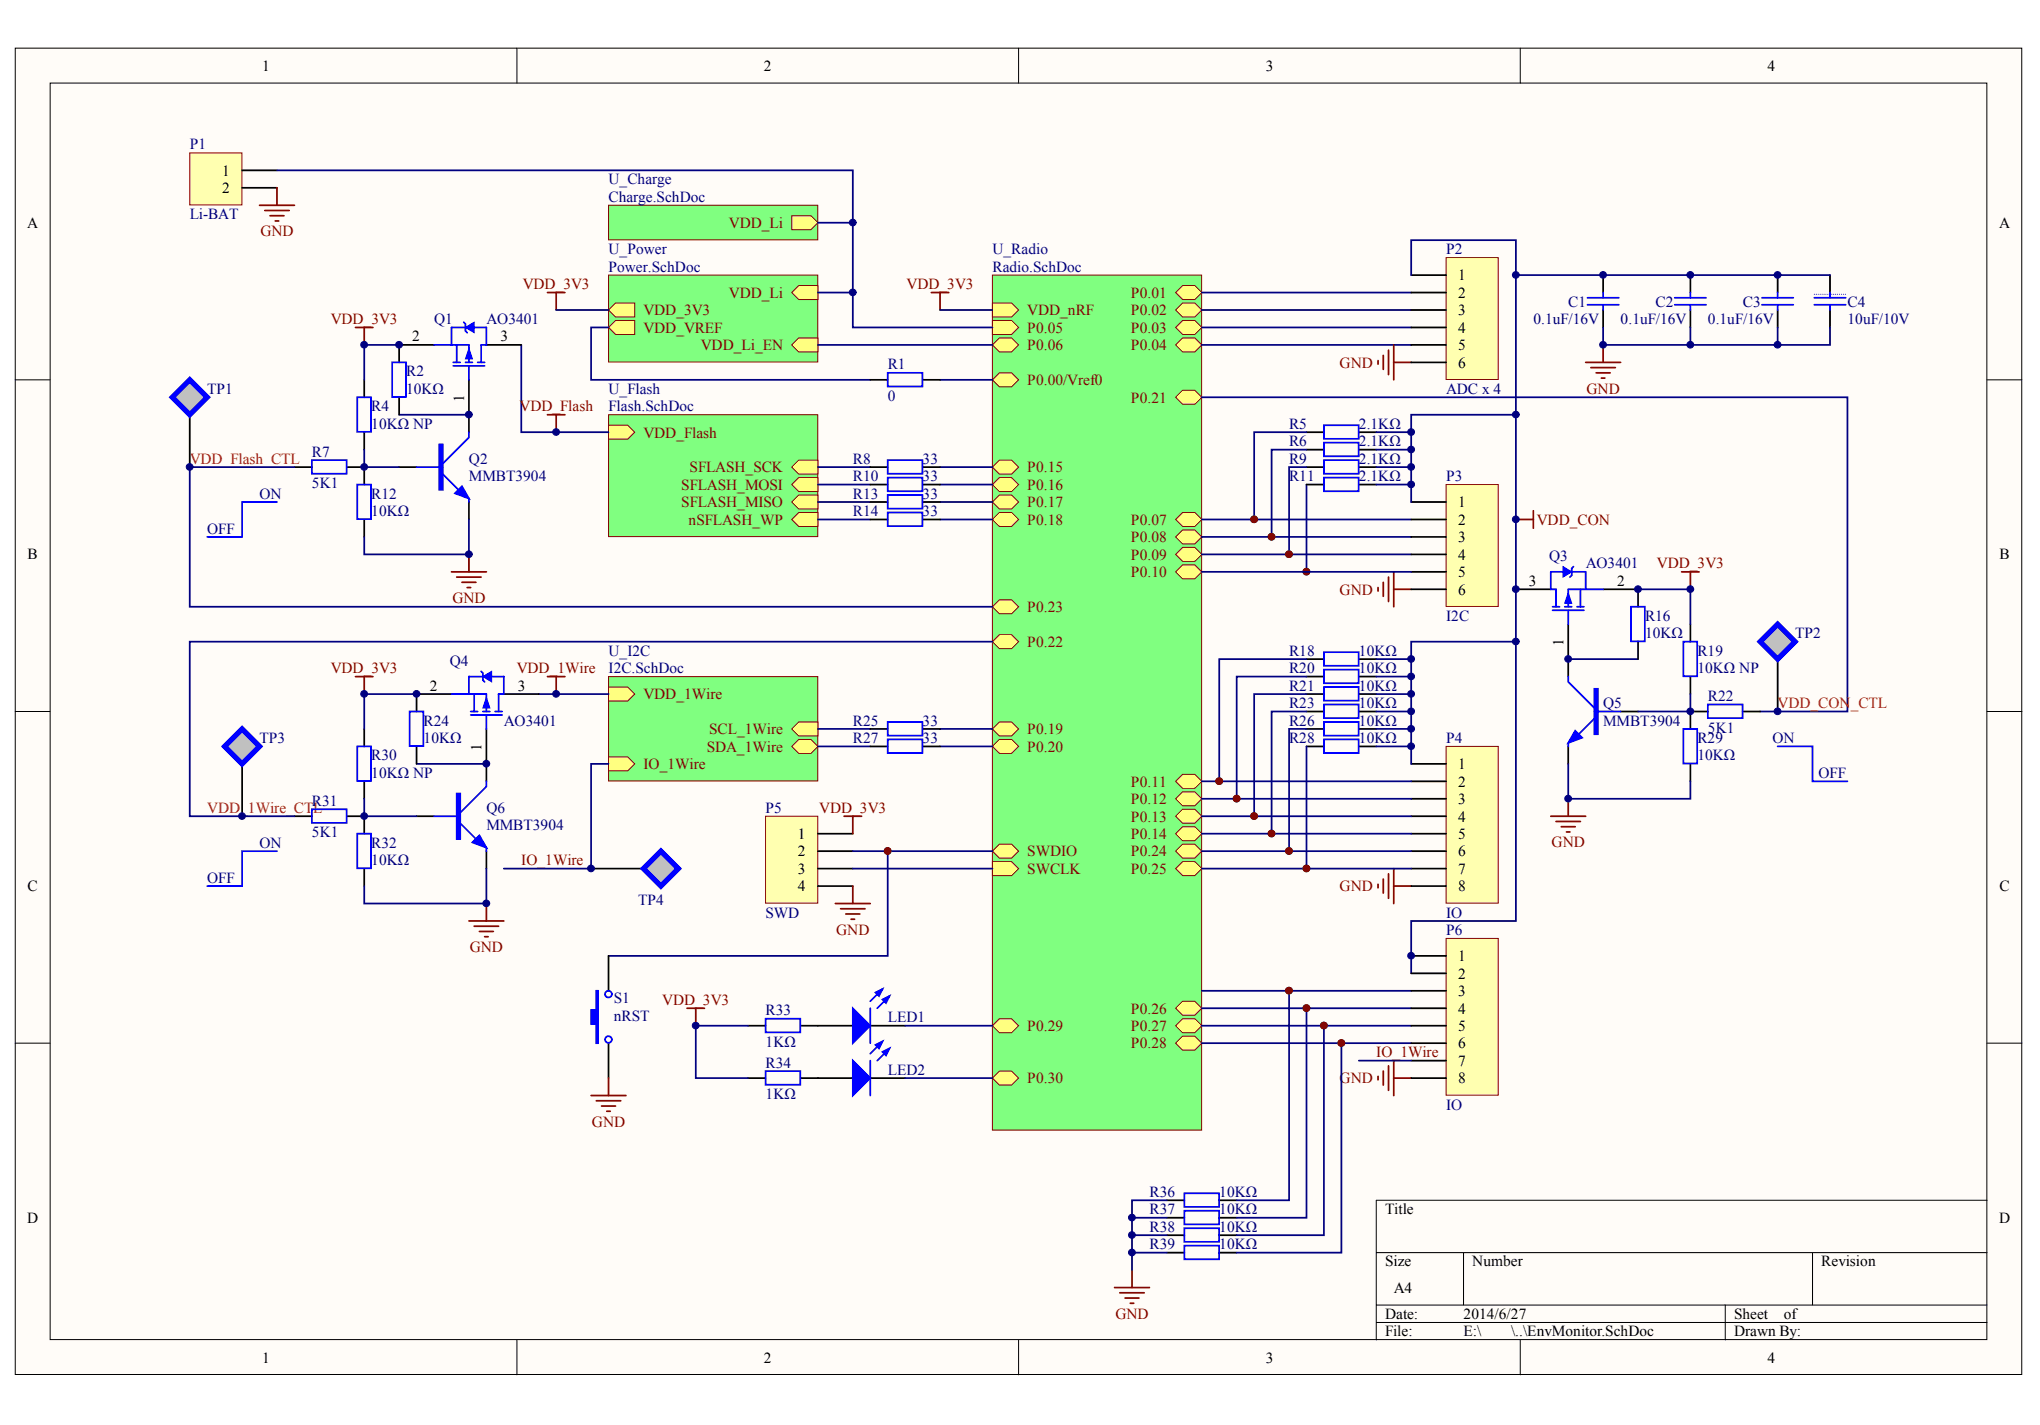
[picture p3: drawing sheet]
<svg xmlns="http://www.w3.org/2000/svg" width="288mm" height="201mm" viewBox="0 0 288 201" stroke-linecap="round" stroke-linejoin="round" font-family="sans-serif">
<g fill="#fffcf8" stroke="#000" stroke-width=".14">
<path d="M2.2 6.8h283.1v187.2h-283.1z"/>
<path d="M7.1 11.7h273.3v177.3h-273.3z"/>
</g>
<g fill="none" stroke="#000" stroke-width=".14">
<path d="M72.9 6.8v4.9M143.7 6.8v4.9M214.5 6.8v4.9M2.2 53.6h4.9M280.4 53.6h4.9M2.2 100.4h4.9M280.4 100.4h4.9M2.2 147.2h4.9M280.4 147.2h4.9M194.2 176.8h86.2M206.5 176.8v7.4M255.8 176.8v7.4"/>
<path d="M280.4 169.4h-86.2v19.7M72.9 189.1v4.9M143.7 189.1v4.9M194.2 184.2h86.2M194.2 186.6h86.2M214.5 189.1v4.9M243.5 184.2v4.9"/>
</g>
<g fill="#000080" stroke="#000080" stroke-width=".14">
<circle cx="125.3" cy="120.1" r=".47"/>
<circle cx="172" cy="110.2" r=".47"/>
<circle cx="174.5" cy="112.7" r=".47"/>
<circle cx="177" cy="115.2" r=".47"/>
<circle cx="177" cy="73.3" r=".47"/>
<circle cx="179.4" cy="117.6" r=".47"/>
<circle cx="179.4" cy="75.7" r=".47"/>
<circle cx="181.9" cy="139.8" r=".47"/>
<circle cx="181.9" cy="120.1" r=".47"/>
<circle cx="181.9" cy="78.2" r=".47"/>
<circle cx="184.4" cy="142.3" r=".47"/>
<circle cx="184.4" cy="122.5" r=".47"/>
<circle cx="184.4" cy="80.7" r=".47"/>
<circle cx="186.8" cy="144.7" r=".47"/>
<circle cx="189.3" cy="147.2" r=".47"/>
</g>
<path d="M140 38.8h29.6v120.7h-29.6z" fill="#80ff80" stroke="#800000" stroke-width=".14"/>
<g fill="#ffff80" stroke="#800000" stroke-width=".14">
<path d="M141 119.1h1.7l1 1-1 1h-1.7l-1-1z" fill-rule="evenodd"/>
<path d="M140 121.6h2.7l1 1-1 1h-2.7z" fill-rule="evenodd"/>
<path d="M141 52.6h1.7l1 1-1 1h-1.7l-1-1z" fill-rule="evenodd"/>
<path d="M166.9 40.3h1.7l1 1-1 1h-1.7l-1-1z" fill-rule="evenodd"/>
<path d="M166.9 42.8h1.7l1 .9-1 1h-1.7l-1-1z" fill-rule="evenodd"/>
<path d="M166.9 45.2h1.7l1 1-1 1h-1.7l-1-1z" fill-rule="evenodd"/>
<path d="M166.9 47.7h1.7l1 1-1 1h-1.7l-1-1z" fill-rule="evenodd"/>
<path d="M140 45.2h2.7l1 1-1 1h-2.7z" fill-rule="evenodd"/>
<path d="M141 47.7h1.7l1 1-1 1h-1.7l-1-1z" fill-rule="evenodd"/>
<path d="M166.9 72.3h1.7l1 1-1 1h-1.7l-1-1z" fill-rule="evenodd"/>
<path d="M166.9 74.8h1.7l1 1-1 1h-1.7l-1-1z" fill-rule="evenodd"/>
<path d="M166.9 77.2h1.7l1 1-1 1h-1.7l-1-1z" fill-rule="evenodd"/>
<path d="M166.9 79.7h1.7l1 1-1 1h-1.7l-1-1z" fill-rule="evenodd"/>
<path d="M166.9 109.3h1.7l1 1-1 .9h-1.7l-1-.9z" fill-rule="evenodd"/>
<path d="M166.9 111.7h1.7l1 1-1 1h-1.7l-1-1z" fill-rule="evenodd"/>
<path d="M166.9 114.2h1.7l1 1-1 1h-1.7l-1-1z" fill-rule="evenodd"/>
<path d="M166.9 116.7h1.7l1 .9-1 1h-1.7l-1-1z" fill-rule="evenodd"/>
<path d="M141 64.9h1.7l1 1-1 1h-1.7l-1-1z" fill-rule="evenodd"/>
<path d="M141 67.4h1.7l1 1-1 1h-1.7l-1-1z" fill-rule="evenodd"/>
<path d="M141 69.9h1.7l1 .9-1 1h-1.7l-1-1z" fill-rule="evenodd"/>
<path d="M141 72.3h1.7l1 1-1 1h-1.7l-1-1z" fill-rule="evenodd"/>
<path d="M141 101.9h1.7l1 1-1 .9h-1.7l-1-.9z" fill-rule="evenodd"/>
<path d="M141 104.3h1.7l1 1-1 1h-1.7l-1-1z" fill-rule="evenodd"/>
<path d="M166.9 55.1h1.7l1 1-1 .9h-1.7l-1-.9z" fill-rule="evenodd"/>
<path d="M141 89.6h1.7l1 .9-1 1h-1.7l-1-1z" fill-rule="evenodd"/>
<path d="M141 84.6h1.7l1 1-1 1h-1.7l-1-1z" fill-rule="evenodd"/>
<path d="M166.9 119.1h1.7l1 1-1 1h-1.7l-1-1z" fill-rule="evenodd"/>
<path d="M166.9 121.6h1.7l1 1-1 1h-1.7l-1-1z" fill-rule="evenodd"/>
<path d="M166.9 141.3h1.7l1 1-1 1h-1.7l-1-1z" fill-rule="evenodd"/>
<path d="M166.9 143.8h1.7l1 .9-1 1h-1.7l-1-1z" fill-rule="evenodd"/>
<path d="M166.9 146.2h1.7l1 1-1 1h-1.7l-1-1z" fill-rule="evenodd"/>
<path d="M141 143.8h1.7l1 .9-1 1h-1.7l-1-1z" fill-rule="evenodd"/>
<path d="M141 151.1h1.7l1 1-1 1h-1.7l-1-1z" fill-rule="evenodd"/>
<path d="M140 42.8h2.7l1 .9-1 1h-2.7z" fill-rule="evenodd"/>
</g>
<path d="M85.9 58.5h29.5v17.2h-29.5z" fill="#80ff80" stroke="#800000" stroke-width=".14"/>
<g fill="#ffff80" stroke="#800000" stroke-width=".14">
<path d="M112.7 64.9h2.7v2h-2.7l-1-1z" fill-rule="evenodd"/>
<path d="M112.7 67.4h2.7v2h-2.7l-1-1z" fill-rule="evenodd"/>
<path d="M112.7 69.9h2.7v1.9h-2.7l-1-1z" fill-rule="evenodd"/>
<path d="M112.7 72.3h2.7v2h-2.7l-1-1z" fill-rule="evenodd"/>
<path d="M85.9 60h2.7l1 1-1 1h-2.7z" fill-rule="evenodd"/>
</g>
<path d="M85.9 38.8h29.5v12.3h-29.5z" fill="#80ff80" stroke="#800000" stroke-width=".14"/>
<g fill="#ffff80" stroke="#800000" stroke-width=".14">
<path d="M112.7 40.3h2.7v2h-2.7l-1-1z" fill-rule="evenodd"/>
<path d="M86.9 42.8h2.7v1.9h-2.7l-1-1z" fill-rule="evenodd"/>
<path d="M86.9 45.2h2.7v2h-2.7l-1-1z" fill-rule="evenodd"/>
<path d="M112.7 47.7h2.7v2h-2.7l-1-1z" fill-rule="evenodd"/>
</g>
<path d="M85.9 95.5h29.5v14.7h-29.5z" fill="#80ff80" stroke="#800000" stroke-width=".14"/>
<g fill="#ffff80" stroke="#800000" stroke-width=".14">
<path d="M85.9 97h2.7l1 .9-1 1h-2.7z" fill-rule="evenodd"/>
<path d="M85.9 106.8h2.7l1 1-1 1h-2.7z" fill-rule="evenodd"/>
<path d="M112.7 104.3h1.7l1 1-1 1h-1.7l-1-1z" fill-rule="evenodd"/>
<path d="M112.7 101.9h2.7v1.9h-2.7l-1-.9z" fill-rule="evenodd"/>
</g>
<path d="M56.3 58.5h9.9M73.6 48.7v12.3h12.3M78.5 43.7h7.4M169.6 56.1h91.1v44.3h-12.3M76 97.9h9.9" fill="none" stroke="#000080" stroke-width=".25"/>
<path d="M77.3 41.3h2.4M78.5 41.3v2.4M66.2 78.2v2.5M63.7 80.7h4.9M64.4 81.4h3.5M65.2 82.2h2M65.9 82.9h.5" fill="none" stroke="#800000" stroke-width=".25"/>
<path d="M26.8 58.5v7.4M51.4 53.6v2.5M56.3 56.1v2.4M61.2 48.7h-4.9v2.4M66.2 53.6v7.4M68.6 48.7h5M41.5 65.9h2.5M48.9 65.9h2.5M51.4 61v2.5M56.3 65.9h2.5M66.2 70.8v2.5" fill="none" stroke="#000" stroke-width=".25"/>
<g fill="none" stroke="#00f" stroke-width=".25">
<path d="M50.4 56.1h2v4.8h-2zM55.3 51.1h2v4.9h-2zM61.2 48.7h5v2.4M64 51.6h4.4M64 51.1h.9M64.4 48.7v2.4M65.4 45.5l.3 .2v1l.2 .2M65.7 51.1h1M65.7 46.2h-2v2.5M66.2 51.6v2M66.9 46.2h1.7v2.5h-.7v2.4M67.4 51.1h1"/>
<path d="M39.1 70.8h-4.9v5h-5M44 64.9h4.9v2h-4.9zM58.8 65.9h3.7M62.5 66.9l2.2 2.2M66.2 61v.7l-3.7 3.7M66.2 70.3v.5"/>
</g>
<g fill="#00f" stroke="#00f" stroke-width=".25">
<path d="M65.2 68.6l1 1.7-2-.7z"/>
<path d="M62 62.7h.5v6.4h-.5z" fill-rule="evenodd"/>
</g>
<g fill="#00f" stroke="#00f" stroke-width=".14">
<path d="M66.2 49.2l.5 1.4h-1z"/>
<path d="M65.7 46.2l1.2-.7v1.4z"/>
</g>
<path d="M26.8 53.6l2.4 2.5-2.4 2.4-2.5-2.4z" fill-rule="evenodd" fill="#c0c0c0" stroke="#00f" stroke-width=".74"/>
<path d="M50.2 46.2h2.4M51.4 46.2v2.5M66.2 130h4.9M66.9 130.7h3.5M67.6 131.4h2M68.4 132.2h.5M68.6 127.5v2.5" fill="none" stroke="#800000" stroke-width=".25"/>
<path d="M58.8 107.8h9.8" fill="none" stroke="#000080" stroke-width=".25"/>
<path d="M63.7 97.9h-4.9v2.5M71.1 97.9h4.9M34.2 107.8v7.4M41.5 115.2h2.5M48.9 115.2h2.5M51.4 102.9v2.4M51.4 110.3v2.4M58.8 115.2h2.4M58.8 105.3v2.5M68.6 102.9v7.4M68.6 120.1v2.5" fill="none" stroke="#000" stroke-width=".25"/>
<g fill="none" stroke="#00f" stroke-width=".25">
<path d="M63.7 97.9h4.9v2.5M66.9 97.9v2.5M67.9 94.7l.2 .3v1l.3 .2M68.1 95.5h-1.9v2.4M69.4 95.5h1.7v2.4h-.7v2.5M44 114.2h4.9v1.9h-4.9zM50.4 105.3h2v4.9h-2zM57.8 100.4h1.9v4.9h-1.9zM61.2 115.2h3.7M64.9 116.2l2.3 2.2M66.4 100.9h4.4M66.4 100.4h1"/>
<path d="M68.1 100.4h1M68.6 110.3v.7l-3.7 3.7M68.6 100.9v2M68.6 119.6v.5M69.9 100.4h.9M39.1 120.1h-4.9v4.9h-5"/>
</g>
<g fill="#00f" stroke="#00f" stroke-width=".25">
<path d="M67.6 117.9l1 1.7-1.9-.7z"/>
<path d="M64.4 112h.5v6.4h-.5z" fill-rule="evenodd"/>
</g>
<g fill="#00f" stroke="#00f" stroke-width=".14">
<path d="M68.6 98.4l.5 1.5h-1z"/>
<path d="M68.1 95.5l1.3-.8v1.5z"/>
</g>
<path d="M34.2 102.9l2.4 2.4-2.4 2.5-2.5-2.5z" fill-rule="evenodd" fill="#c0c0c0" stroke="#00f" stroke-width=".74"/>
<path d="M213.9 73.3h2.5M216.4 72.1v2.4M50.2 95.5h2.4M51.4 95.5v2.4M218.8 115.2h5M219.6 115.9h3.4M220.3 116.7h2M221 117.4h.5M221.3 112.7v2.5" fill="none" stroke="#800000" stroke-width=".25"/>
<g fill="none" stroke="#000" stroke-width=".25">
<path d="M51.4 65.9v2.5M51.4 73.3v2.5M213.9 83.2h4.9M221.3 88.1v7.4M226.2 83.2h4.9v2.4M231.1 90.5v2.5M238.5 88.1v2.4M238.5 95.5v2.4M250.8 93v7.4M51.4 115.2v2.4M221.3 105.3v2.5M228.7 100.4h2.4"/>
<path d="M238.5 100.4h2.5M245.9 100.4h2.5M51.4 122.6v2.4"/>
</g>
<g fill="none" stroke="#00f" stroke-width=".25">
<path d="M50.4 68.4h2v4.9h-2zM222 80l-.2 .2v1l-.3 .2M219.1 86.1h4.4M219.1 85.6h1M220.6 80.7h-1.8v2.5h.8v2.4M220.8 85.6h1M221.3 95.5v.7l3.7 3.7M221.3 86.1v2M221.8 80.7h2v2.5M222.5 85.6h1M223 83.2v2.4M226.2 83.2h-4.9v2.4"/>
<path d="M230.2 85.6h1.9v4.9h-1.9zM237.5 90.5h2v4.9h-2zM241 99.4h4.9v1.9h-4.9zM50.4 117.6h2v4.9h-2zM221.3 104.8v.5M225 101.4l-2.2 2.2M225 100.4h3.7M250.8 105.3h5v5h4.9"/>
</g>
<path d="M221.3 93h9.8" fill="none" stroke="#000080" stroke-width=".25"/>
<g fill="#00f" stroke="#00f" stroke-width=".25">
<path d="M222.3 103.1l1 1-2 .7z"/>
<path d="M225 97.2h.5v6.4h-.5z" fill-rule="evenodd"/>
</g>
<g fill="#00f" stroke="#00f" stroke-width=".14">
<path d="M221.3 83.7l.5 1.4h-1z"/>
<path d="M220.6 80l1.2 .7-1.2 .7z"/>
</g>
<path d="M250.8 88.1l2.5 2.4-2.5 2.5-2.4-2.5z" fill-rule="evenodd" fill="#c0c0c0" stroke="#00f" stroke-width=".74"/>
<g fill="none" stroke="#800000" stroke-width=".25">
<path d="M77.3 58.5h2.4M78.5 58.5v2.5M131.4 41.3h2.5M132.7 41.3v2.4M194.5 50.9v.5M195.2 50.1v2M195.9 49.4v3.5M196.7 48.7v4.9M196.7 51.1h2.4M77.3 95.5h2.4M78.5 95.5v2.4M237.3 80.7h2.5"/>
<path d="M238.5 80.7v2.5M194.5 124.8v.5M195.2 124v2M195.9 123.3v3.5M196.7 122.6v4.9M196.7 125h2.4M194.5 151.9v.5M195.2 151.1v2M195.9 150.4v3.5M196.7 149.7v4.9M196.7 152.1h2.4"/>
</g>
<path d="M122.8 53.6h2.5M130.2 53.6h2.5M238.5 100.4v2.5M238.5 107.8v2.5" fill="none" stroke="#000" stroke-width=".25"/>
<path d="M125.3 52.6h4.9v1.9h-4.9zM237.5 102.9h2v4.8h-2z" fill="none" stroke="#00f" stroke-width=".25"/>
<g fill="none" stroke="#000080" stroke-width=".25">
<path d="M85.9 46.2h-2.5v7.4h39.4M132.7 43.7h7.3M132.7 53.6h7.3M169.6 43.7h29.5M169.6 41.3h29.5M169.6 48.7h29.5M169.6 46.2h29.5M115.4 73.3h7.4M115.4 65.9h7.4M115.4 70.8h7.4M115.4 68.4h7.4M132.7 73.3h7.3"/>
<path d="M132.7 65.9h7.3M132.7 70.8h7.3M132.7 68.4h7.3M169.6 73.3h29.5M169.6 78.2h29.5M169.6 75.8h29.5M115.4 102.9h7.4M115.4 105.3h7.4M132.7 102.9h7.3M132.7 105.3h7.3M68.6 122.6v4.9h-17.2v-2.5M169.6 139.8h29.5"/>
<path d="M169.6 144.7h29.5M169.6 142.3h29.5M169.6 147.2h29.5"/>
</g>
<path d="M26.8 21.6h7.3v7.3h-7.3z" fill="#ffffb0" stroke="#800000" stroke-width=".14"/>
<g fill="none" stroke="#000" stroke-width=".25">
<path d="M34.2 24h4.9M34.2 26.5h4.9M122.8 65.9h2.5M122.8 68.4h2.5M122.8 70.8h2.5M122.8 73.3h2.5M130.2 65.9h2.5M130.2 68.4h2.5M130.2 70.8h2.5M130.2 73.3h2.5M122.8 102.9h2.5M122.8 105.3h2.5"/>
<path d="M130.2 102.9h2.5M130.2 105.3h2.5"/>
</g>
<path d="M36.6 29h4.9M37.4 29.7h3.4M38.1 30.4h2M38.8 31.2h.5M39.1 26.5v2.5" fill="none" stroke="#800000" stroke-width=".25"/>
<path d="M51.4 63.5v2.4M66.2 73.3v4.9h-14.8v-2.4M221.3 107.8v4.9h17.2v-2.4" fill="none" stroke="#000080" stroke-width=".25"/>
<path d="M125.3 64.9h4.9v2h-4.9zM125.3 67.4h4.9v1.9h-4.9zM125.3 69.9h4.9v1.9h-4.9zM125.3 72.3h4.9v1.9h-4.9zM125.3 101.9h4.9v1.9h-4.9zM125.3 104.3h4.9v2h-4.9z" fill="none" stroke="#00f" stroke-width=".25"/>
<path d="M108 115.2h7.4v12.2h-7.4z" fill="#ffffb0" stroke="#800000" stroke-width=".14"/>
<path d="M115.4 117.6h4.9M115.4 120.1h4.9M115.4 122.6h4.9M115.4 125h4.9" fill="none" stroke="#000" stroke-width=".25"/>
<path d="M120.3 120.1h19.7M120.3 122.6h19.7" fill="none" stroke="#000080" stroke-width=".25"/>
<path d="M119.1 115.2h2.5M120.3 115.2v2.4M117.9 127.5h4.9M118.6 128.2h3.5M119.4 129h1.9M120.1 129.7h.5M120.3 125v2.5" fill="none" stroke="#800000" stroke-width=".25"/>
<path d="M204.1 36.4h7.3v17.1h-7.3z" fill="#ffffb0" stroke="#800000" stroke-width=".14"/>
<path d="M199.1 38.8h5M199.1 41.3h5M199.1 43.7h5M199.1 46.2h5M199.1 48.7h5M199.1 51.1h5" fill="none" stroke="#000" stroke-width=".25"/>
<path d="M204.1 105.3h7.3v22.1h-7.3z" fill="#ffffb0" stroke="#800000" stroke-width=".14"/>
<path d="M199.1 107.8h5M199.1 110.3h5M199.1 112.7h5M199.1 115.2h5M199.1 117.6h5M83.4 122.6h7.4M199.1 120.1h5M199.1 122.6h5M199.1 125h5" fill="none" stroke="#000" stroke-width=".25"/>
<path d="M194.5 82.9v.5M195.2 82.2v1.9M195.9 81.4v3.5M196.7 80.7v4.9M196.7 83.2h2.4" fill="none" stroke="#800000" stroke-width=".25"/>
<path d="M39.1 24h81.2v17.3h-4.9M56.3 48.7h-4.9v4.9M41.5 65.9h-14.7v19.7h113.2M51.4 65.9h4.9M58.8 97.9h-7.4v5M140 90.5h-113.2v24.7h14.7M231.1 83.2h7.4v4.9M238.5 97.9v2.5h-7.4M51.4 112.7v2.5h7.4" fill="none" stroke="#000080" stroke-width=".25"/>
<path d="M93.3 120.1l2.4 2.5-2.4 2.4-2.5-2.4z" fill-rule="evenodd" fill="#c0c0c0" stroke="#00f" stroke-width=".74"/>
<g fill="none" stroke="#000" stroke-width=".25">
<path d="M184.4 61h2.4M184.4 63.5h2.4M184.4 65.9h2.4M191.7 61h2.5M191.7 63.5h2.5M191.7 65.9h2.5M184.4 93h2.4M184.4 95.5h2.4M184.4 97.9h2.4M191.7 93h2.5M191.7 95.5h2.5M191.7 97.9h2.5"/>
<path d="M184.4 100.4h2.4M184.4 102.9h2.4M184.4 105.3h2.4M191.7 100.4h2.5M191.7 102.9h2.5M191.7 105.3h2.5M105.6 144.7h2.4M105.6 152.1h2.4M113 144.7h7.3M113 152.1h7.3M122.8 144.7h4.9M122.8 152.1h4.9"/>
</g>
<g fill="none" stroke="#00f" stroke-width=".25">
<path d="M186.8 60h4.9v1.9h-4.9zM186.8 62.5h4.9v1.9h-4.9zM186.8 64.9h4.9v2h-4.9zM186.8 92h4.9v1.9h-4.9zM186.8 94.5h4.9v1.9h-4.9zM186.8 97h4.9v1.9h-4.9zM186.8 99.4h4.9v1.9h-4.9zM186.8 101.9h4.9v1.9h-4.9zM186.8 104.3h4.9v2h-4.9zM124.5 139.6l-1.7 1.7M108 143.8h4.9v1.9h-4.9zM108 151.1h4.9v2h-4.9z"/>
<path d="M122.8 142.3v4.9M122.8 149.7v4.9M124.5 147l-1.7 1.7M125.5 140.6l-1.7 1.7M125.5 147.9l-1.7 1.8"/>
</g>
<g fill="none" stroke="#000080" stroke-width=".25">
<path d="M213.9 58.5v71.5h-14.8v7.4M184.4 63.5h-5v12.3M184.4 65.9h-2.5v12.3M184.4 68.4v12.3M194.2 61h4.9M194.2 63.5h4.9M194.2 65.9h4.9M184.4 93h-12.3v17.3M184.4 95.5h-9.9v17.2M184.4 97.9h-7.4v17.3M194.2 93h4.9M194.2 95.5h4.9"/>
<path d="M194.2 97.9h4.9M213.9 90.5h-14.8v17.3M169.6 112.7h29.5M169.6 110.3h29.5M169.6 117.6h29.5M169.6 115.2h29.5M184.4 100.4h-5v17.2M184.4 102.9h-2.5v17.2M184.4 105.3v17.3M194.2 100.4h4.9M194.2 102.9h4.9M194.2 105.3h4.9"/>
<path d="M169.6 122.6h29.5M169.6 120.1h29.5M105.6 144.7h-7.4v7.4h7.4M127.7 144.7h12.3M127.7 152.1h12.3"/>
</g>
<g fill="#800000" stroke="#800000" stroke-width=".14">
<circle cx="179.4" cy="75.7" r=".47"/>
<circle cx="181.9" cy="78.2" r=".47"/>
<circle cx="184.4" cy="80.7" r=".47"/>
<circle cx="172" cy="110.2" r=".47"/>
<circle cx="174.5" cy="112.7" r=".47"/>
<circle cx="177" cy="115.2" r=".47"/>
<circle cx="179.4" cy="117.6" r=".47"/>
<circle cx="181.9" cy="120.1" r=".47"/>
<circle cx="184.4" cy="122.5" r=".47"/>
</g>
<g fill="#00f" stroke="#00f" stroke-width=".25">
<path d="M120.3 142.3l2.5 2.4-2.5 2.5z"/>
<path d="M124.5 141l1-.4-.5 .9z"/>
<path d="M123.5 140.1l1-.5-.5 1z"/>
<path d="M120.3 149.7l2.5 2.4-2.5 2.5z"/>
<path d="M124.5 148.4l1-.5-.5 1z"/>
<path d="M123.5 147.5l1-.5-.5 .9z"/>
</g>
<path d="M97 142.3h2.4M98.2 142.3v2.4" fill="none" stroke="#800000" stroke-width=".25"/>
<path d="M204.1 68.4h7.3v17.2h-7.3z" fill="#ffffb0" stroke="#800000" stroke-width=".14"/>
<g fill="none" stroke="#000" stroke-width=".25">
<path d="M184.4 68.4h2.4M191.7 68.4h2.5M199.1 70.8h5M199.1 73.3h5M199.1 75.8h5M199.1 78.2h5M199.1 80.7h5M199.1 83.2h5M164.7 169.4h2.4M164.7 171.8h2.4M164.7 174.3h2.4M164.7 176.8h2.4"/>
<path d="M172.1 169.4h2.4M172.1 171.8h2.4M172.1 174.3h2.4M172.1 176.8h2.4"/>
</g>
<path d="M184.4 61h-7.4v12.3M194.2 68.4h4.9v2.4M169.6 80.7h29.5" fill="none" stroke="#000080" stroke-width=".25"/>
<path d="M186.8 67.4h4.9v1.9h-4.9zM167.1 168.4h4.9v1.9h-4.9zM167.1 170.9h4.9v1.9h-4.9zM167.1 173.3h4.9v1.9h-4.9zM167.1 175.8h4.9v1.9h-4.9z" fill="none" stroke="#00f" stroke-width=".25"/>
<circle cx="177" cy="73.3" r=".47" fill="#800000" stroke="#800000" stroke-width=".14"/>
<path d="M204.1 132.4h7.3v22.1h-7.3z" fill="#ffffb0" stroke="#800000" stroke-width=".14"/>
<path d="M85.9 134.9v4.9M199.1 134.9h5M199.1 137.4h5M199.1 139.8h5M85.9 147.2v4.9M199.1 142.3h5M199.1 144.7h5M199.1 147.2h5M199.1 149.7h5M199.1 152.1h5" fill="none" stroke="#000" stroke-width=".25"/>
<path d="M125.3 120.1v14.8h-39.4M181.9 139.8v29.6h-7.4M184.4 142.3v29.5h-9.9M186.8 144.7v29.6h-12.3M189.3 147.2v29.6h-14.8M191.7 149.7h7.4M164.7 169.4h-5v9.8" fill="none" stroke="#000080" stroke-width=".25"/>
<path d="M83.4 154.6h4.9M84.1 155.3h3.5M84.9 156.1h2M85.6 156.8h.5M85.9 152.1v2.5M159.7 179.2v2.5M157.3 181.7h4.9M158 182.4h3.5M158.8 183.2h1.9M159.5 183.9h.5" fill="none" stroke="#800000" stroke-width=".25"/>
<g fill="#800000" stroke="#800000" stroke-width=".14">
<circle cx="181.9" cy="139.8" r=".47"/>
<circle cx="184.4" cy="142.3" r=".47"/>
<circle cx="186.8" cy="144.7" r=".47"/>
<circle cx="189.3" cy="147.2" r=".47"/>
<circle cx="125.3" cy="120.1" r=".47"/>
</g>
<path d="M84.1 139.8h.3v7.4h-.3v-2.7h-.7v-2h.7z" fill-rule="evenodd" fill="#00f" stroke="#00f" stroke-width=".25"/>
<g fill="none" stroke="#00f" stroke-width=".25">
<circle cx="85.9" cy="140.3" r=".47"/>
<circle cx="85.9" cy="146.7" r=".47"/>
</g>
<path d="M85.9 29h29.5v4.8h-29.5z" fill="#80ff80" stroke="#800000" stroke-width=".14"/>
<path d="M111.7 30.4h2.7l1 1-1 1h-2.7z" fill-rule="evenodd" fill="#ffff80" stroke="#800000" stroke-width=".14"/>
<path d="M115.4 31.4h4.9M199.1 38.8v-4.9h14.8v24.6h-14.8v9.9M213.9 38.8h44.3M115.4 48.7h24.6M120.3 41.3v4.9h19.7M226.2 46.2v2.5h32v-2.5M238.5 46.2v2.5M250.8 46.2v2.5M85.9 107.8h-2.5v14.8h-12.3M159.7 171.8h5M159.7 174.3h5M159.7 176.8h5" fill="none" stroke="#000080" stroke-width=".25"/>
<path d="M226.2 38.8v2.5M238.5 38.8v2.5M250.8 38.8v2.5M258.2 38.8v2.5M226.2 43.7v2.5M238.5 43.7v2.5M250.8 43.7v2.5M258.2 43.7v2.5" fill="none" stroke="#000" stroke-width=".25"/>
<g fill="none" stroke="#00f" stroke-width=".25">
<path d="M224 43h4.4M224 42h4.4M226.2 41.3v.7M226.2 43v.7M236.3 43h4.4M236.3 42h4.4M238.5 41.3v.7M238.5 43v.7M248.6 43h4.5M248.6 42h4.5M250.8 41.3v.7M250.8 43v.7"/>
<path d="M256 43h4.4M256 42h4.4M258.2 41.3v.7M258.2 43v.7"/>
</g>
<path d="M256 41.5h4.4" fill="none" stroke="#00f" stroke-width=".14"/>
<path d="M223.8 51.1h4.9M224.5 51.9h3.4M225.2 52.6h2M226 53.4h.5M226.2 48.7v2.4" fill="none" stroke="#800000" stroke-width=".25"/>
<g fill="#000080" stroke="#000080" stroke-width=".14">
<circle cx="26.8" cy="65.9" r=".47"/>
<circle cx="34.2" cy="115.2" r=".47"/>
<circle cx="51.4" cy="115.2" r=".47"/>
<circle cx="51.4" cy="97.9" r=".47"/>
<circle cx="51.4" cy="65.9" r=".47"/>
<circle cx="51.4" cy="48.6" r=".47"/>
<circle cx="56.3" cy="48.6" r=".47"/>
<circle cx="58.8" cy="97.9" r=".47"/>
<circle cx="66.2" cy="78.2" r=".47"/>
<circle cx="66.2" cy="58.5" r=".47"/>
<circle cx="68.6" cy="127.5" r=".47"/>
<circle cx="68.6" cy="107.8" r=".47"/>
<circle cx="78.5" cy="97.9" r=".47"/>
<circle cx="78.5" cy="61" r=".47"/>
<circle cx="83.4" cy="122.5" r=".47"/>
<circle cx="98.2" cy="144.7" r=".47"/>
<circle cx="120.3" cy="41.3" r=".47"/>
<circle cx="120.3" cy="31.4" r=".47"/>
<circle cx="159.7" cy="176.7" r=".47"/>
<circle cx="159.7" cy="174.3" r=".47"/>
<circle cx="159.7" cy="171.8" r=".47"/>
<circle cx="199.1" cy="134.9" r=".47"/>
<circle cx="199.1" cy="105.3" r=".47"/>
<circle cx="199.1" cy="102.8" r=".47"/>
<circle cx="199.1" cy="100.4" r=".47"/>
<circle cx="199.1" cy="97.9" r=".47"/>
<circle cx="199.1" cy="95.4" r=".47"/>
<circle cx="199.1" cy="93" r=".47"/>
<circle cx="199.1" cy="68.4" r=".47"/>
<circle cx="199.1" cy="65.9" r=".47"/>
<circle cx="199.1" cy="63.4" r=".47"/>
<circle cx="199.1" cy="61" r=".47"/>
<circle cx="213.9" cy="90.5" r=".47"/>
<circle cx="213.9" cy="83.1" r=".47"/>
<circle cx="213.9" cy="73.3" r=".47"/>
<circle cx="213.9" cy="58.5" r=".47"/>
<circle cx="213.9" cy="38.8" r=".47"/>
<circle cx="221.3" cy="112.7" r=".47"/>
<circle cx="221.3" cy="93" r=".47"/>
<circle cx="226.2" cy="48.6" r=".47"/>
<circle cx="226.2" cy="38.8" r=".47"/>
<circle cx="231.1" cy="83.1" r=".47"/>
<circle cx="238.5" cy="100.4" r=".47"/>
<circle cx="238.5" cy="83.1" r=".47"/>
<circle cx="238.5" cy="48.6" r=".47"/>
<circle cx="238.5" cy="38.8" r=".47"/>
<circle cx="250.8" cy="100.4" r=".47"/>
<circle cx="250.8" cy="48.6" r=".47"/>
<circle cx="250.8" cy="38.8" r=".47"/>
</g>
<g font-size="2.2">
<text x="37" y="10">1</text>
<text x="107.8" y="10">2</text>
<text x="178.6" y="10">3</text>
<text x="249.4" y="10">4</text>
<text x="31.3" y="24.8">1</text>
<text x="31.3" y="27.3">2</text>
<text x="3.9" y="32.1">A</text>
<text x="282.1" y="32.1">A</text>
<text x="205.8" y="39.6">1</text>
<text x="205.8" y="42">2</text>
<text x="205.8" y="44.5">3</text>
<text x="205.8" y="47">4</text>
<text x="58.2" y="48.2">2</text>
<text x="70.6" y="48.2">3</text>
<text x="205.8" y="49.4">5</text>
<text x="205.8" y="51.9">6</text>
<text x="205.8" y="71.6">1</text>
<text x="205.8" y="74.1">2</text>
<text x="205.8" y="76.5">3</text>
<text x="3.9" y="78.9">B</text>
<text x="205.8" y="79">4</text>
<text x="205.8" y="81.4">5</text>
<text x="205.8" y="83.9">6</text>
<text x="215.8" y="82.7">3</text>
<text x="228.2" y="82.7">2</text>
<text x="282.1" y="78.9">B</text>
<text x="60.6" y="97.5">2</text>
<text x="73.1" y="97.5">3</text>
<text x="205.8" y="108.5">1</text>
<text x="205.8" y="111">2</text>
<text x="205.8" y="113.5">3</text>
<text x="112.6" y="118.4">1</text>
<text x="205.8" y="115.9">4</text>
<text x="205.8" y="118.4">5</text>
<text x="3.9" y="125.7">C</text>
<text x="112.6" y="120.9">2</text>
<text x="112.6" y="123.3">3</text>
<text x="112.6" y="125.8">4</text>
<text x="205.8" y="120.9">6</text>
<text x="205.8" y="123.3">7</text>
<text x="205.8" y="125.8">8</text>
<text x="282.1" y="125.7">C</text>
<text x="205.8" y="135.6">1</text>
<text x="205.8" y="138.1">2</text>
<text x="205.8" y="140.6">3</text>
<text x="205.8" y="143">4</text>
<text x="205.8" y="145.5">5</text>
<text x="205.8" y="148">6</text>
<text x="205.8" y="150.4">7</text>
<text x="205.8" y="152.9">8</text>
<text x="3.9" y="172.5">D</text>
<text x="195.4" y="171.3">Title</text>
<text x="282.1" y="172.5">D</text>
<text x="195.4" y="178.7">Size</text>
<text x="207.8" y="178.7">Number</text>
<text x="257" y="178.7">Revision</text>
<text x="196.7" y="182.4">A4</text>
<text x="195.4" y="186.1">Date:</text>
<text x="195.4" y="188.5">File:</text>
<text x="206.5" y="186.1">2014/6/27</text>
<text x="206.5" y="188.5">E:\</text>
<text x="213.2" y="188.5">\..\EnvMonitor.SchDoc</text>
<text x="244.7" y="186.1">Sheet</text>
<text x="244.7" y="188.5">Drawn By:</text>
<text x="251.7" y="186.1">of</text>
<text x="37" y="192.3">1</text>
<text x="107.8" y="192.3">2</text>
<text x="178.6" y="192.3">3</text>
<text x="249.4" y="192.3">4</text>
</g>
<g font-size="2.2" fill="#000080">
<text x="26.8" y="21.1">P1</text>
<text x="85.9" y="26">U_Charge</text>
<text x="85.9" y="28.5">Charge.SchDoc</text>
<text x="26.8" y="30.9">Li-BAT</text>
<text x="85.9" y="35.9">U_Power</text>
<text x="140" y="35.9">U_Radio</text>
<text x="204.1" y="35.9">P2</text>
<text x="85.9" y="38.3">Power.SchDoc</text>
<text x="140" y="38.3">Radio.SchDoc</text>
<text x="61.2" y="45.7">Q1</text>
<text x="68.6" y="45.7">AO3401</text>
<text x="216.4" y="45.7">0.1uF/16V</text>
<text x="221.3" y="43.3">C1</text>
<text x="228.7" y="45.7">0.1uF/16V</text>
<text x="233.6" y="43.3">C2</text>
<text x="241" y="45.7">0.1uF/16V</text>
<text x="245.9" y="43.3">C3</text>
<text x="260.7" y="43.3">C4</text>
<text x="260.7" y="45.7">10uF/10V</text>
<text x="57.3" y="53.1">R2</text>
<text x="125.3" y="52.1">R1</text>
<text x="29.2" y="55.6">TP1</text>
<text x="52.4" y="58">R4</text>
<text x="57.3" y="55.6">10KΩ</text>
<text x="85.9" y="55.6">U_Flash</text>
<text x="85.9" y="58">Flash.SchDoc</text>
<text x="125.3" y="56.6">0</text>
<text x="204.1" y="55.6">ADC x 4</text>
<text x="44" y="64.4">R7</text>
<text x="52.4" y="60.5">10KΩ NP</text>
<text x="66.2" y="65.4">Q2</text>
<text x="120.3" y="65.4">R8</text>
<text x="130.2" y="65.4">33</text>
<text x="181.9" y="60.5">R5</text>
<text x="181.9" y="63">R6</text>
<text x="181.9" y="65.4">R9</text>
<text x="191.7" y="60.5">2.1KΩ</text>
<text x="191.7" y="63">2.1KΩ</text>
<text x="191.7" y="65.4">2.1KΩ</text>
<text x="36.6" y="70.4">ON</text>
<text x="44" y="68.9">5K1</text>
<text x="52.4" y="70.4">R12</text>
<text x="66.2" y="67.9">MMBT3904</text>
<text x="120.3" y="67.9">R10</text>
<text x="120.3" y="70.4">R13</text>
<text x="130.2" y="67.9">33</text>
<text x="130.2" y="70.4">33</text>
<text x="181.9" y="67.9">R11</text>
<text x="191.7" y="67.9">2.1KΩ</text>
<text x="204.1" y="67.9">P3</text>
<text x="29.2" y="75.3">OFF</text>
<text x="52.4" y="72.8">10KΩ</text>
<text x="120.3" y="72.8">R14</text>
<text x="130.2" y="72.8">33</text>
<text x="218.6" y="79.2">Q3</text>
<text x="223.8" y="80.2">AO3401</text>
<text x="204.1" y="87.6">I2C</text>
<text x="232.1" y="87.6">R16</text>
<text x="63.5" y="94">Q4</text>
<text x="85.9" y="92.5">U_I2C</text>
<text x="85.9" y="95">I2C.SchDoc</text>
<text x="181.9" y="92.5">R18</text>
<text x="181.9" y="95">R20</text>
<text x="191.7" y="92.5">10KΩ</text>
<text x="191.7" y="95">10KΩ</text>
<text x="232.1" y="90.1">10KΩ</text>
<text x="239.5" y="92.5">R19</text>
<text x="239.5" y="95">10KΩ NP</text>
<text x="253.3" y="90.1">TP2</text>
<text x="181.9" y="97.5">R21</text>
<text x="181.9" y="99.9">R23</text>
<text x="191.7" y="97.5">10KΩ</text>
<text x="191.7" y="99.9">10KΩ</text>
<text x="226.2" y="99.9">Q5</text>
<text x="241" y="98.9">R22</text>
<text x="36.6" y="104.8">TP3</text>
<text x="52.4" y="107.3">R30</text>
<text x="59.8" y="102.4">R24</text>
<text x="59.8" y="104.8">10KΩ</text>
<text x="71.1" y="102.4">AO3401</text>
<text x="120.3" y="102.4">R25</text>
<text x="120.3" y="104.8">R27</text>
<text x="130.2" y="102.4">33</text>
<text x="130.2" y="104.8">33</text>
<text x="181.9" y="102.4">R26</text>
<text x="181.9" y="104.8">R28</text>
<text x="191.7" y="102.4">10KΩ</text>
<text x="191.7" y="104.8">10KΩ</text>
<text x="204.1" y="104.8">P4</text>
<text x="226.2" y="102.4">MMBT3904</text>
<text x="239.5" y="104.8">R29</text>
<text x="239.5" y="107.3">10KΩ</text>
<text x="241" y="103.4">5K1</text>
<text x="250.1" y="104.8">ON</text>
<text x="44" y="113.7">R31</text>
<text x="52.4" y="109.8">10KΩ NP</text>
<text x="256.6" y="109.8">OFF</text>
<text x="36.6" y="119.6">ON</text>
<text x="44" y="118.1">5K1</text>
<text x="52.4" y="119.6">R32</text>
<text x="68.6" y="114.7">Q6</text>
<text x="68.6" y="117.2">MMBT3904</text>
<text x="108" y="114.7">P5</text>
<text x="29.2" y="124.6">OFF</text>
<text x="52.4" y="122.1">10KΩ</text>
<text x="90.1" y="127.8">TP4</text>
<text x="108" y="129.5">SWD</text>
<text x="204.1" y="129.5">IO</text>
<text x="204.1" y="131.9">P6</text>
<text x="86.6" y="141.5">S1</text>
<text x="108" y="143.3">R33</text>
<text x="86.6" y="144">nRST</text>
<text x="108" y="147.7">1KΩ</text>
<text x="125.3" y="144.3">LED1</text>
<text x="108" y="150.7">R34</text>
<text x="108" y="155.1">1KΩ</text>
<text x="125.3" y="151.6">LED2</text>
<text x="204.1" y="156.6">IO</text>
<text x="162.2" y="168.9">R36</text>
<text x="162.2" y="171.4">R37</text>
<text x="162.2" y="173.8">R38</text>
<text x="172.1" y="168.9">10KΩ</text>
<text x="172.1" y="171.4">10KΩ</text>
<text x="172.1" y="173.8">10KΩ</text>
<text x="162.2" y="176.3">R39</text>
<text x="172.1" y="176.3">10KΩ</text>
</g>
<g font-size="2.2" fill="#800000">
<text x="36.7" y="33.4">GND</text>
<text x="102.9" y="32.2">VDD_Li</text>
<text x="73.8" y="40.8">VDD_3V3</text>
<text x="127.9" y="40.8">VDD_3V3</text>
<text x="46.7" y="45.7">VDD_3V3</text>
<text x="90.8" y="44.5">VDD_3V3</text>
<text x="90.8" y="47">VDD_VREF</text>
<text x="102.9" y="42">VDD_Li</text>
<text x="145" y="47">P0.05</text>
<text x="145" y="44.5">VDD_nRF</text>
<text x="159.6" y="42">P0.01</text>
<text x="159.6" y="44.5">P0.02</text>
<text x="159.6" y="47">P0.03</text>
<text x="98.9" y="49.4">VDD_Li_EN</text>
<text x="145" y="49.4">P0.06</text>
<text x="159.6" y="49.4">P0.04</text>
<text x="189" y="51.9">GND</text>
<text x="73.3" y="58">VDD_Flash</text>
<text x="145" y="54.3">P0.00/Vref0</text>
<text x="159.6" y="56.8">P0.21</text>
<text x="223.9" y="55.5">GND</text>
<text x="90.8" y="61.7">VDD_Flash</text>
<text x="96.1" y="69.1">SFLASH_MOSI</text>
<text x="96.1" y="71.6">SFLASH_MISO</text>
<text x="97.3" y="66.7">SFLASH_SCK</text>
<text x="145" y="66.7">P0.15</text>
<text x="145" y="69.1">P0.16</text>
<text x="145" y="71.6">P0.17</text>
<text x="97.2" y="74.1">nSFLASH_WP</text>
<text x="145" y="74.1">P0.18</text>
<text x="159.6" y="74.1">P0.07</text>
<text x="159.6" y="76.5">P0.08</text>
<text x="216.9" y="74.1">VDD_CON</text>
<text x="159.6" y="79">P0.09</text>
<text x="159.6" y="81.4">P0.10</text>
<text x="189" y="83.9">GND</text>
<text x="233.8" y="80.2">VDD_3V3</text>
<text x="63.8" y="85.1">GND</text>
<text x="145" y="86.4">P0.23</text>
<text x="46.7" y="95">VDD_3V3</text>
<text x="72.9" y="95">VDD_1Wire</text>
<text x="145" y="91.3">P0.22</text>
<text x="90.8" y="98.7">VDD_1Wire</text>
<text x="99.7" y="106.1">SDA_1Wire</text>
<text x="100.1" y="103.6">SCL_1Wire</text>
<text x="145" y="103.6">P0.19</text>
<text x="145" y="106.1">P0.20</text>
<text x="90.8" y="108.5">IO_1Wire</text>
<text x="159.6" y="111">P0.11</text>
<text x="159.6" y="113.5">P0.12</text>
<text x="115.6" y="114.7">VDD_3V3</text>
<text x="159.6" y="115.9">P0.13</text>
<text x="159.6" y="118.4">P0.14</text>
<text x="219" y="119.6">GND</text>
<text x="73.6" y="122.1">IO_1Wire</text>
<text x="145" y="120.9">SWDIO</text>
<text x="145" y="123.3">SWCLK</text>
<text x="159.6" y="120.9">P0.24</text>
<text x="159.6" y="123.3">P0.25</text>
<text x="189" y="125.8">GND</text>
<text x="118" y="131.9">GND</text>
<text x="66.3" y="134.4">GND</text>
<text x="93.5" y="141.8">VDD_3V3</text>
<text x="159.6" y="143">P0.26</text>
<text x="145" y="145.5">P0.29</text>
<text x="159.6" y="145.5">P0.27</text>
<text x="159.6" y="148">P0.28</text>
<text x="194.2" y="149.2">IO_1Wire</text>
<text x="145" y="152.9">P0.30</text>
<text x="189" y="152.9">GND</text>
<text x="83.5" y="159">GND</text>
<text x="157.4" y="186.1">GND</text>
</g>
<g font-size="2.2" fill="#f00">
<text x="26.8" y="65.4">VDD_Flash_CTL</text>
<text x="250.8" y="99.9">VDD_CON_CTL</text>
<text x="29.2" y="114.7">VDD_1Wire_CTL</text>
</g>
<g font-size="2.1">
<text x="65.5" y="56.7" transform="rotate(-90 65.5 56.7)">1</text>
<text x="220.6" y="91.2" transform="rotate(-90 220.6 91.2)">1</text>
<text x="68" y="105.9" transform="rotate(-90 68 105.9)">1</text>
</g>
</svg>
